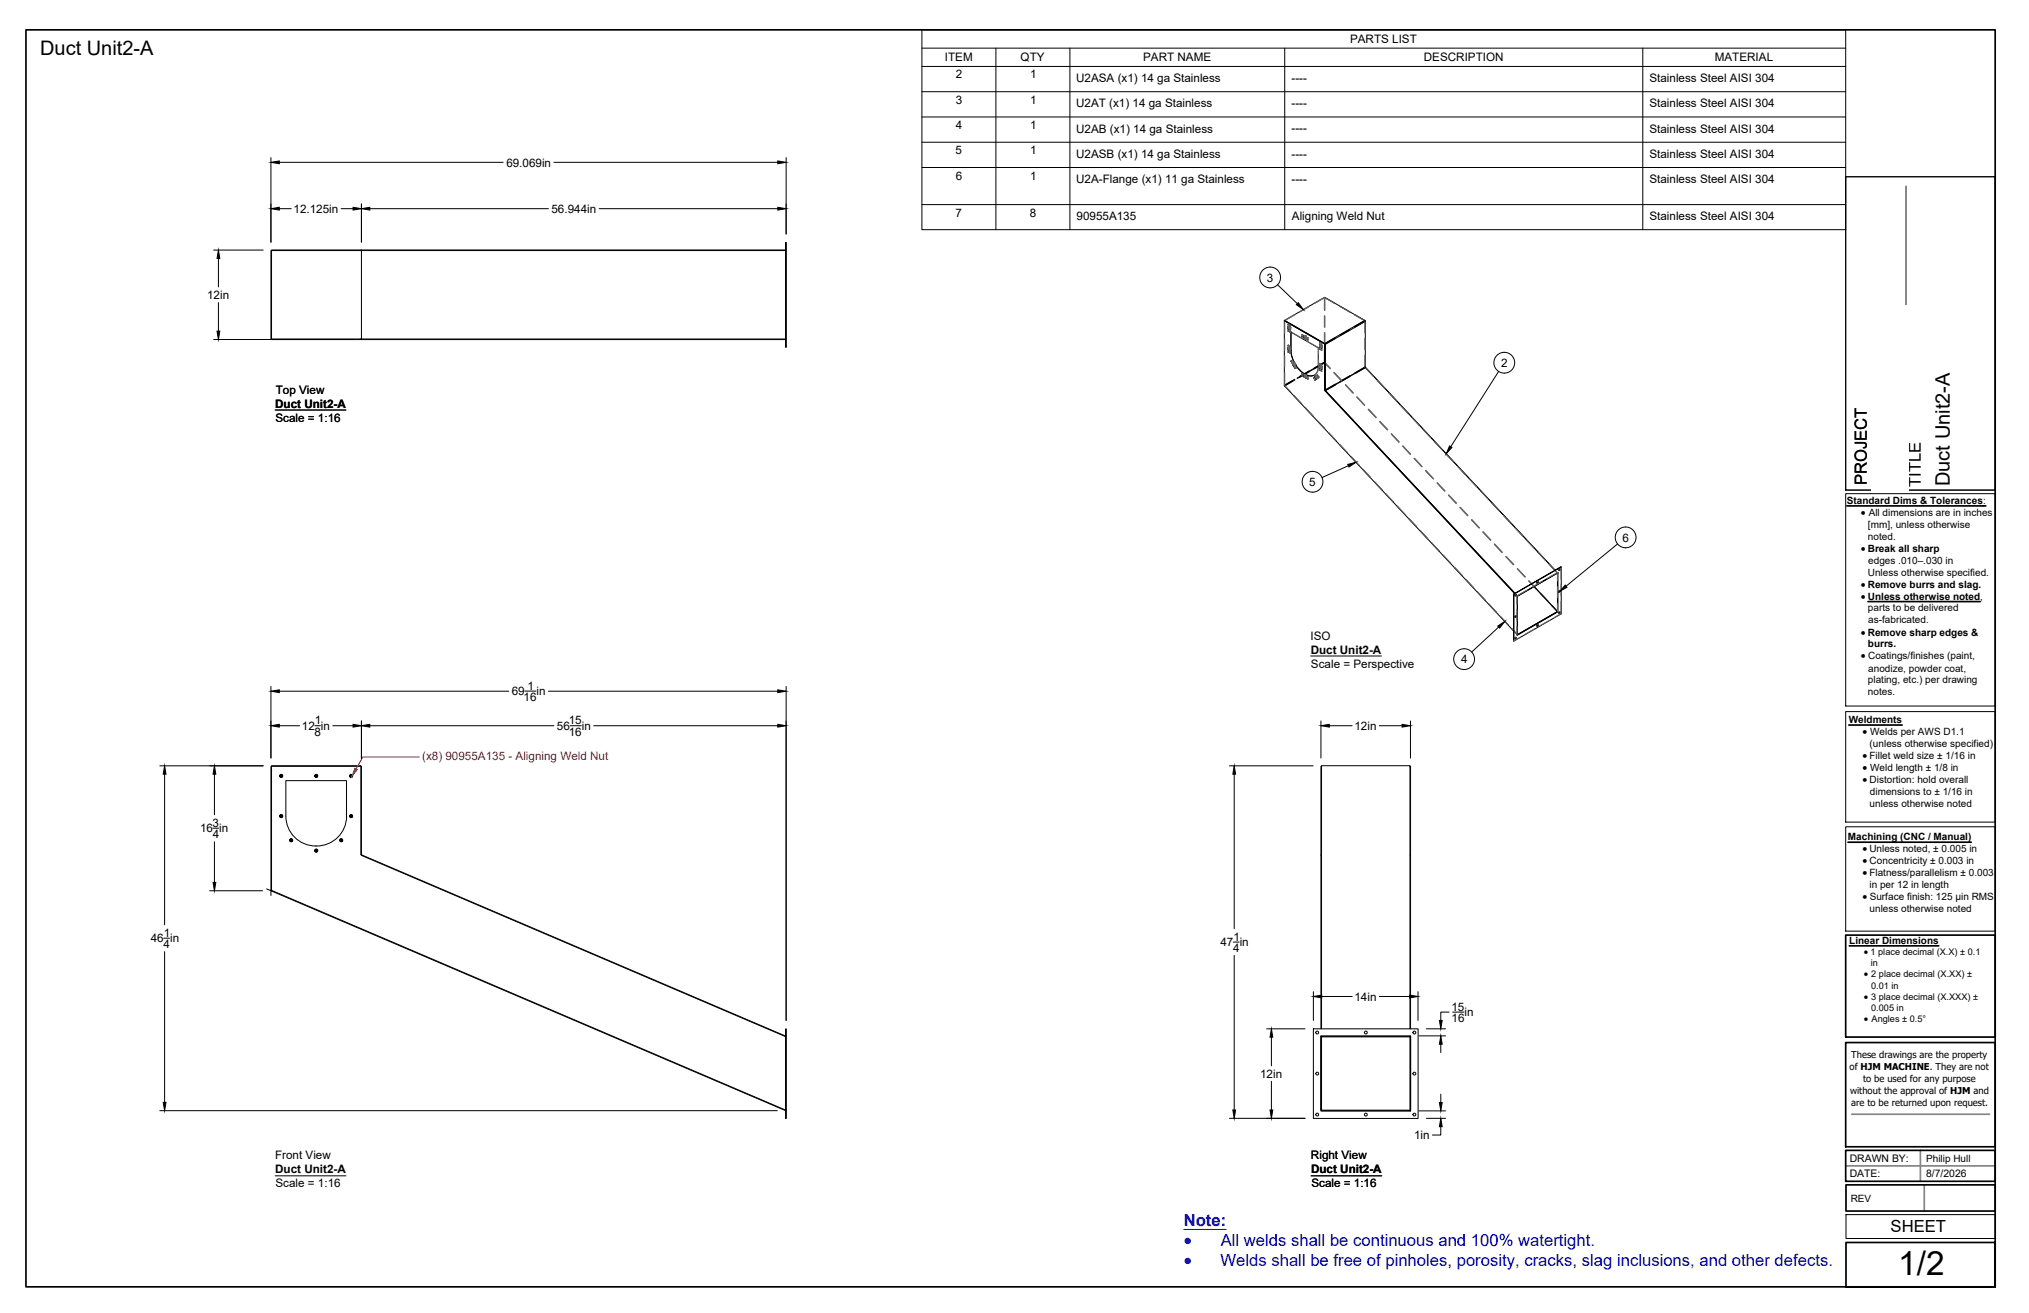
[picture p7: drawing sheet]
<svg xmlns="http://www.w3.org/2000/svg" width="432mm" height="279mm" viewBox="0 0 432 279" stroke-linecap="round" stroke-linejoin="round" font-family="sans-serif">
<!-- layer: Visible -->
<g fill="none" stroke="#000" stroke-width=".21">
<path d="M76.8 53.2h-19l-.1 .1v18.8l.1 .2h19M76.9 53.3h-19.1v18.8h19.1M167.2 53.2h-90.4v.1M167.2 53.3h-90.3v18.8M167.2 51.6h.1v22.3h-.1zM76.8 72.1v.2h90.4M76.9 72.1h90.3M273.3 68.2h.1M273.3 68.2l8.6 5M273.4 68.2l-.1 13.9 48.8 52.2M273.4 68.2l8.6 5M274.2 74.1l.2 .2v.2l-.2-.1z"/>
<path d="M274.2 69.7l.2 .1v.3l-.2-.2zM274.2 69.7v.1M274.2 74.2h.1M274.2 74.1v.1M274.2 69.7l.2 .3zM274.2 74.2l.2 .3zM274.2 69.7h.1M274.3 69.7l.1 .3zM274.3 74.2l.1 .2zM274.3 69.8h.1M274.3 74.3h.1M274.3 74.5h.1z"/>
<path d="M274.3 70h.1zM274.4 69.8h.1M274.4 74.2v.1M274.4 69.8v.1M274.4 74.3h.1M274.7 70.7l5.8 3.3 .1 4a1.79 1.79 0 0 1-.9 1.8 1.79 1.79 0 0 1-2.1-.2 6.4 6.4 0 0 1-2.9-5zM274.8 70.7v3.9M274.8 74.6a5.6 5.6 0 0 0 4.2 5.4l.7-.2M275.1 77.4l.2 .1v.3l-.2-.2zM275.1 77.4h.1M275.2 77.4l.1 .3zM275.2 77.4h.1"/>
<path d="M275.3 77.7h.1M275.3 77.5l.1 .1M275.3 77.6v-.1v.1M275.4 77.6l-.2-.2 .2 .3M275.4 77.7h-.1M277.5 71.6l.2 .1v.3l-.2-.1zM277.5 79.9l.2 .1v.3l-.2-.1zM277.6 71.6l-.1 .1M277.6 71.6v.1M277.6 79.9v.1M277.6 80l.1 .2zM277.6 71.6l.1 .3z"/>
<path d="M277.6 79.9l-.1 .1M277.6 71.6h.1M277.6 80l.1 .3M277.6 71.6l.2 .3-.1-.2M277.6 80v.1M277.6 71.7h.1M277.7 80v.1M277.7 71.6v.1M277.7 80l-.1 .1M277.7 71.7l.1 .1M277.8 72h-.1M277.8 71.9h-.1"/>
<path d="M280.9 78l.2 .2v.2l-.2-.1zM280.9 73.6l.2 .1v.2l-.2-.1zM280.9 78l.1 .3M280.9 73.5l.1 .4M280.9 73.6l.2 .3zM280.9 78.1l.2 .2zM281 73.6l.1 .2M281 78.1l.1 .2M281 73.7l.1 .1M281.1 73.6v.2M281.1 78.1v.2M281.1 73.9h.1"/>
<path d="M281.1 78.4h.1M281.1 73.7h.1M281.1 78.1v.1M281.1 73.6v.1M281.1 78.2h.1M281.9 73.1l.1 .2 .1 9.8 40.3 43.1M282 73.3v9.7M290.4 68.2l-8.5-4.9-8.5 4.9 8.5 4.9M290.5 68.3l.1 .1M290.6 68.4v9.8M290.6 68.3l-.2-.1 .2 .2M290.6 78.1v.1"/>
<path d="M290.6 78.2l40.3 43.1M277.7 80.1l.1 .1M277.7 80.2l.1 .1M277.7 80l.1 .2M277.7 80.1h.1M277.7 80.3h.1M279.9 80.2l.2 .1 .1 .3-.3-.2zM280 80.2h.1M280 80.2v.1M280 80.2l.1 .3zM280 80.2l.2 .2M280.1 80.2l.1 .2"/>
<path d="M280.1 80.3l.1 .1M280.1 80.5h.1M280.1 80.3h.1M280.2 80.5h-.1M282 83v-9.8v10M282 83l.1 .1M282 83.2l40.3 43.1M282 83.1l40.4 43.2M322.1 126.4l.1 10zM322.1 126.4l10.2-5.7-10.1 5.7M322.5 126.5l.1 .1M322.5 126.5l.1 .2-.2 .1z"/>
<path d="M322.5 135.6l.1 .3-.2 .1zM322.5 131.1l.1 .2-.2 .1zM322.6 126.5l-.2 .3M322.6 135.6l-.2 .3M322.6 131l-.2 .4M322.9 126.8v8.3M322.9 126.8v8.4l8.6-5M322.9 126.8v.1M322.9 126.8l8.6-5v8.4M322.9 135v.1M323 126.8l-.1 .1M326.5 124.8l4.9 5.3"/>
<path d="M327.2 132.9l.1 .2-.2 .2zM327.2 123.8l.1 .2-.2 .1zM327.3 132.9l-.2 .3M327.3 123.8l-.2 .3M331.4 121.9v8.2M331.4 121.9l-8.5 4.9M331.4 130.1l-8.5 4.9M331.4 122l-8.5 4.9M331.4 130.1l-8.5 5M331.5 121.9v8.3M331.5 121.9l-.1 .1M331.5 130.2l-8.6 4.9"/>
<path d="M331.9 121.1l.1 .2-.2 .1zM331.9 130.2l.1 .3-.2 .1zM331.9 125.7l.1 .2-.2 .1zM332 121.1l-.2 .3M332 130.2l-.2 .3M332 125.6l-.2 .4M332.3 120.7v9.9l-10.1 5.8M59.7 165.1l.1 .2 .2-.2M59.8 165l.2 .1M59.8 173.5h.2v.3h-.2l-.1-.2M59.9 165l.1 .2h-.3l.1-.2 .2 .1M59.9 173.5l.1 .3h-.3l.1-.3 .2 .1"/>
<path d="M60.8 166.1h12.9l.1 7.6a6.5 6.5 0 0 1-6.5 6.3 6.5 6.5 0 0 1-6.5-6.3zM61.9 178.6l.2 .2-.1 .2-.2-.1 .1-.2M61.9 178.7h.1M62 178.7h-.2M62 178.7v.3l-.2-.1M67.1 165.1l.3-.1 .1 .2-.3 .1v-.2M67.1 165v.2M67.1 165l.2-.1 .2 .2-.2 .2-.2-.1M67.2 165l-.1 .2M67.2 165l.2 .1-.2 .2M67.3 165h-.1M72.5 178.7v.3l.2-.1"/>
<path d="M72.7 178.6v.3M72.7 178.6l.1 .1M72.7 178.6l-.3 .1 .1 .3h.2l.1-.3M72.8 178.7l-.1 .3-.3-.2 .2-.1 .1 .2M74.6 165.1l.1 .2 .2-.2M74.7 164.9l-.2 .2 .2 .2 .2-.2-.1-.2M74.7 173.5l-.2 .2 .2 .2 .2-.2-.1-.2M74.7 165l.2 .1M74.7 173.5l.2 .1v.1l-.2 .1-.1-.2M74.8 165l.1 .2h-.3l.1-.2 .2 .1M74.8 173.5l.1 .2h-.3l.1-.2 .2 .1M74.8 164.9h-.1"/>
<path d="M74.8 173.5h-.1M281.2 163.1h-.1v55.8M300.1 163.1h.1v55.8M57.7 189.4v-26.3l.1-.2h18.9l.2 .3 .1 18.7 90.2 38.6M57.7 189.4l.1 .2 109.4 46.7M67.1 180.9l.3-.1v.3h-.2v-.2M67.1 180.9v.2M67.1 180.9l.2-.1 .2 .2-.2 .2-.2-.1M67.2 180.9l-.1 .2M67.2 180.9l.2 .1-.2 .2M67.3 180.9h-.1M76.8 181.8v-18.7h-19v26.4l109.4 46.7"/>
<path d="M76.8 181.8l.2 .2M76.9 182l90.3 38.6M167.2 218.9h.1v19.1h-.1zM279.5 218.9h22.3v19.1h-22.3zM281.2 218.9v-56h18.9v56M281.1 220.5h19.1v15.9h-19.1zM281.1 220.5l.1 .1v15.6h-.1v-15.6M281.2 220.5h18.9M281.2 220.5v.1h18.9v-.1M281.2 236.2h18.9v.2h-18.9zM300.2 220.5v15.7h-.1v-15.6h.1"/>
<circle cx="59.8" cy="165.1" r=".29"/>
<circle cx="59.8" cy="173.7" r=".29"/>
<circle cx="59.8" cy="173.7" r=".24"/>
<circle cx="59.8" cy="165.1" r=".24"/>
<circle cx="59.8" cy="173.7" r=".2"/>
<circle cx="59.8" cy="165.1" r=".2"/>
<circle cx="59.8" cy="165.1" r=".33"/>
<circle cx="59.8" cy="173.7" r=".33"/>
<circle cx="62" cy="178.8" r=".29"/>
<circle cx="62" cy="178.8" r=".24"/>
<circle cx="62" cy="178.8" r=".2"/>
<circle cx="62" cy="178.8" r=".33"/>
<circle cx="67.3" cy="165.1" r=".29"/>
<circle cx="67.3" cy="165.1" r=".24"/>
<circle cx="67.3" cy="165.1" r=".33"/>
<circle cx="72.6" cy="178.8" r=".29"/>
<circle cx="72.6" cy="178.8" r=".24"/>
<circle cx="72.6" cy="178.8" r=".33"/>
<circle cx="74.7" cy="165.1" r=".29"/>
<circle cx="74.7" cy="173.7" r=".29"/>
<circle cx="74.7" cy="165.1" r=".24"/>
<circle cx="74.7" cy="173.7" r=".24"/>
<circle cx="74.7" cy="165.1" r=".33"/>
<circle cx="74.7" cy="173.7" r=".33"/>
<circle cx="67.3" cy="181" r=".29"/>
<circle cx="67.3" cy="181" r=".24"/>
<circle cx="67.3" cy="181" r=".33"/>
<circle cx="280.3" cy="219.7" r=".31"/>
<circle cx="290.7" cy="219.7" r=".31"/>
<circle cx="301" cy="219.7" r=".31"/>
<circle cx="280.3" cy="228.5" r=".31"/>
<circle cx="280.3" cy="237.2" r=".31"/>
<circle cx="290.7" cy="237.2" r=".31"/>
<circle cx="301" cy="237.2" r=".31"/>
<circle cx="301" cy="228.5" r=".31"/>
</g>
<!-- layer: Hidden Narrow -->
<g fill="none" stroke="#000" stroke-width=".21">
<path d="M274.1 69.5l.5 .3v.3M274.1 74l.5 .2v.4M274.1 70l.4 .2M274.1 74.4l.4 .3M274.2 69.5v.4l.4 .3M274.2 74v.4l.4 .2M274.2 70.4h-.1M274.2 74.9h-.1M274.2 69h-.1M274.2 73.4l-.1 .1M274.2 69.4l.4 .3M274.2 73.9l.4 .3"/>
<path d="M274.2 69.5v.1M274.2 69.8v.1M274.2 73.9v.1M274.2 74.2v.1M274.3 69.5v.1M274.3 69.8v.1M274.3 74h.1M274.3 74.3h.1M274.3 69.8l.3 .2M274.3 74l.3 .1M274.3 74.2l.3 .3M274.3 69.5l.3 .2"/>
<path d="M274.5 69.8v.3M274.5 74.2v.4M274.6 69.2l-.1 .1M274.6 70.7h-.1M274.6 69.2h-.1M274.6 73.7h-.1M274.6 75.1h-.1M274.6 70h.1M274.6 74.4v.1M274.6 69.7v.1M274.6 70v.1M274.6 74.1v.2"/>
<path d="M274.7 69.7h.1M274.7 70h.1M274.7 74.1v.1M274.7 74.4v.1M274.8 76.8l-.1 .1M275.1 77.4l.3-.1 .2 .4-.3 .1zM275.1 76.7h-.1M275.2 77.4h.1M275.2 77.3l.1 .1M275.3 77.3l.2 .4M275.4 77.2l-.4 .2M275.4 77.7h-.1"/>
<path d="M275.5 77.3h-.3M275.5 77.2v.1M275.5 78.4h.1M275.6 77.8l-.3 .1M275.6 77.6l-.2 .1M275.6 77.7l-.3 .2M275.7 77.5v.1M275.9 78.3h-.1M277.1 79.9h.1M277.1 71.6h.1M277.1 79.5h.1M277.1 71.6v.1"/>
<path d="M277.1 71.2h.1M277.5 71.4v.5M277.5 79.7v.5M277.5 79.8l.3 .2M277.5 71.9l.3 .2M277.5 71.5l.3 .2M277.6 79.7l-.1 .5 .3 .2M277.6 71.4v.5M277.6 79.7l.3 .2M277.6 71.9l.3 .2M277.6 71.4l.3 .2M277.6 79.5l-1.6 1"/>
<path d="M277.6 79.7v.4M277.6 71.4h.2M277.6 71.9h.1M277.7 79.7h.1M277.7 71.8h.1M277.7 79.6l-1.6 .9M277.7 71.5v.3M277.9 79.8l.1 .1M277.9 79.9h.1M277.9 71.5l.1 .1M277.9 71.6l.1 .5M277.9 71.9l.1 .1"/>
<path d="M277.9 72h.1M277.9 71.6v.5M277.9 79.9v.6M278 79.9h.1M278 72h.1M278 79.9v.5M278.3 71.9h.1M278.4 72.3l-.1 .1M278.6 78.9l-2.1 1.2M278.7 79.1l-2.1 1.2M280.1 80l.4 .4M280.2 79.9v.1"/>
<path d="M280.3 79.8h.1M280.5 77.9l1.4-.8-2.2 1.2M280.5 78l1.4-.8-2.2 1.3M280.6 77.9l-.1 .1M280.8 73.4l.5 .2v.4l-.4-.2M280.8 77.8l.5 .3v.4l-.4-.3M280.8 73.9l.5 .2M280.8 78.3l.5 .2M280.9 73.4v.4M280.9 77.9v.4M280.9 74.3h.1M280.9 72.9h.1"/>
<path d="M280.9 78.8h.1M280.9 77.3h.1M280.9 73.3l.4 .3M280.9 73.8l.4 .2M280.9 77.8l.4 .2M280.9 78.3l.4 .2M281 73.4h.1M281 73.7h.1M281 77.8v.1M281 78.1v.1M281 77.9h.1M281.1 78.1l.2 .2"/>
<path d="M281.1 73.4l.2 .2M281.1 73.6l.2 .3M281.1 77.8v.1M281.1 77.9l.2 .1M281.2 73.6v.4M281.2 78.1v.4M281.2 73.1h.1M281.3 74.5l-.1 .1M281.3 77.6h-.1M281.3 74.5h.1M281.3 77.6h.1M281.3 79h-.1"/>
<path d="M281.3 73.6h.1M281.3 73.8v.1M281.3 78v.1M281.4 73.5v.2M281.4 73.8v.2M281.4 78v.1M281.4 78.3v.1M284.1 71.9l-2.2 1.3M284.2 72l-2.2 1.3M287.2 70.1l-2 1.2M287.3 79.9l-2.1 1.2M287.3 70.2l-2.1 1.2"/>
<path d="M290.4 68.2l-2.2 1.3M290.5 78.1l-2.2 1.3M290.5 78.1h.1M290.6 78.1h-.1M290.6 68.4l-2.3 1.2M290.6 78.2l-2.2 1.3M275.5 80.7l-2.2 1.3 1.7-.9M275.6 80.9l-2.2 1.2 1.7-1M277.6 80.2l.3 .2M277.6 80.2h.1M277.7 80.1h.1M278 80.3h.1"/>
<path d="M278.3 80.7h.1M278.3 80.2h.1M279.5 80.4h.1M279.8 80.2l.3 .5M279.8 80.9h.1M279.9 80.2l.3 .4-.3-.4 .2-.2 .3 .5-.2 .1M280 80.2l.1-.1-.2 .1M280 80.1h.1M280 80.2l.3 .3M280.1 80.1l-.1 .1M280.2 80l.2 .4M280.3 80.5h-.1"/>
<path d="M280.3 80.5l-.2 .1M280.4 80.5l-.1 .1M280.5 80.3v.1M280.7 80.2l-.1 .1M280.7 80.2h-.1M284.2 81.7l-2.2 1.3M284.2 81.9l-2.2 1.2M287.3 80.1l-2 1.2"/>
</g>
<!-- layer: Hidden -->
<g fill="none" stroke="#686868" stroke-width=".21">
<path d="M273.4 79.3v2.7l1.2 1.3-1.2-1.3M273.4 68.2v2.8v-2.8l2.2-1.2zM273.4 79.3l-.1 2.8M273.4 72.1v2.4M273.4 75.7v2.4M274.1 69l.1 .4M274.1 69l.4 .2v.5h.1M274.1 70.4v.1M274.1 73.5l.1 .4M274.1 73.5l.4 .2v.5h.1M274.1 74.9h.1M274.2 69.9h.1"/>
<path d="M274.2 74.4h.1M274.1 74v.4M274.1 74l.4 .2M274.1 70.5l.4 .2M274.1 74.9l.4 .2M274.2 69.9l.4 .2M274.2 74.4l.4 .2M274.2 69.9v.5l.4 .3M274.2 69.9l-.1 .5M274.2 69v.4M274.2 74.4v.5l.4 .2M274.2 74.4l-.1 .5"/>
<path d="M274.2 73.5v.4M274.2 69.5l.4 .2M274.2 70l.4 .2M274.2 73.9l.4 .3M274.2 74.3l.1 .2M274.2 69.8l.1 .2M274.2 69h.1M274.2 73.4l.4 .3v.5M274.2 73.4v.1M274.2 69l.4 .2M274.2 69h-.1M274.2 73.4l-.1 .1"/>
<path d="M274.2 74.1l.3 .2-.1 .2M274.2 69.7l.3 .2-.1 .1M274.2 69.7l.2 .1v.2M274.2 69.7l.2 .3M274.2 74.2l.2 .3M274.2 69.9l.3 .2M274.2 69.6l.3 .1M274.2 74.4l.3 .1M274.2 74l.3 .2M274.2 69.7l.2 .1v.3M274.2 74.1l.2 .2v.2M274.2 69.4l.1 .1"/>
<path d="M274.2 69.5h.1M274.2 73.9l.1 .1M274.2 74.2l.1 .1M274.2 74.3l.4 .3M274.2 74h.1M274.2 69.6v.3zM274.2 74v.3zM274.2 74.1v.1M274.2 69.7h.1M274.2 69.8h.1M274.2 69.6h.1M274.2 74.3h.1"/>
<path d="M274.2 69.9l.1 .1M274.2 74.3v.1M274.2 69.6v.2M274.2 69.5l-.1 .1 .5 .2M274.2 74.2h.1M274.2 73.9h.1M274.2 74v.3M274.2 73.9l-.1 .1 .5 .2M274.2 69.6l.3 .1zM274.2 69.9l.3 .1zM274.2 69.6l.3 .2v.2l-.3-.1zM274.2 74l.3 .2z"/>
<path d="M274.2 74.4l.3 .1zM274.2 74.1l.3 .1v.3l-.3-.2zM274.2 74.2v.1M274.3 74.2h.1v.2M274.3 69.7v.2M274.3 69.7l-.1 .1M274.3 69.6h-.1M274.3 69.5h.1M274.3 69.9v.1M274.3 73.9v.1M274.3 74.4h.1M274.3 69.9h-.1"/>
<path d="M274.3 74.3v.1M274.3 69.6v.2M274.3 69.5v.4M274.3 69.6h.1M274.3 74v.3M274.3 69.7l.1 .1M274.3 74.2h.1M274.3 74.1l-.1 .1M274.3 69.8l.1-.1v.2M274.3 74.3l.1-.1v.1M274.3 69.5l.3 .2M274.3 73.9l.3 .2"/>
<path d="M274.3 69.8h.1M274.3 69.9h.1M274.3 69.8v.1M274.3 69.5v.1M274.3 69.8l-.1 .1M274.3 69.5l-.1 .1M274.3 74.3h.1M274.3 74h.1M274.3 74h-.1M274.3 69.8l.1 .1M274.3 69.7h.1M274.3 74.3l.1 .1"/>
<path d="M274.3 73.9h.1M274.3 74v.1M274.3 69.7v.1M274.3 74.1v.1M274.3 69.8l.2-.1-.1 .2M274.3 74.3l.2-.1-.1 .2M274.4 69.7h.1M274.4 74.2h.1M274.4 69.7l.1 .2-.2-.2 .1 .2h-.1l.1-.2 .1 .2-.1-.1v.1M274.4 69.5v.1M274.4 74.3h.1l-.2-.2 .1 .3M274.4 74l-.1 .1"/>
<path d="M274.4 69.9h.1M274.4 74.2v.2zM274.4 74.3h.1M274.4 69.6l-.1 .1M274.4 74.3v.1M274.4 69.5l-.1 .1M274.4 74h-.2M274.4 69.8v.1M274.4 74.2v.1M274.4 74.4h.1M274.4 70h.1M274.4 74.4v.1"/>
<path d="M274.5 74.4h.1M274.5 69.9h.1M274.5 69.7v.1M274.5 74.2h.1M274.5 70.7h.1M274.5 75.1h.1M274.5 69.8v.2zM274.5 74.2v.3zM274.5 69.7h.1M274.5 69.7l-.4-.1v.3M274.6 69.2v.5M274.6 69.2h.1"/>
<path d="M274.6 69.6v.1M274.6 69.7v.3M274.6 69.7l-.3-.2v.4M274.6 69.7h.1M274.6 74.1h.1M274.6 74.2v.3M274.6 74.1l-.3-.1v.4M274.6 74.1v.1M274.6 70.1h.1M274.6 74.5v.1M274.6 70l-.1 .1M274.6 74.5h-.1"/>
<path d="M274.6 69.8v.2M274.6 74.2v.2M274.6 70h.1M274.6 69.8h.1M274.6 74.5h.1M274.6 74.2v.1M274.6 74.1v.4M274.6 69.9v.1M274.6 69.7v.1M274.6 74.4v.1M274.6 74.2h.1M274.6 70.1l-.1 .6"/>
<path d="M274.6 70.1v.6M274.6 70v.1M274.6 74.6l-.1 .5M274.6 74.6v.5M274.6 74.4h.1M274.6 74.3v.2M274.7 69.9v.1M274.7 69.6v.1M274.7 74.4v.1M274.7 74.4h.1M274.7 74.1h.1M274.7 69.8h-.1"/>
<path d="M274.7 74.2l-.1 .1M274.7 69.7l-.1 .1M274.7 70h-.1M274.7 70l-.1 .1M274.7 69.7h-.1M274.7 74.1l-.1 .2M274.7 74.4l-.1 .1M274.7 74.5l-.1 .1M274.7 74.1l-.1 .1M274.7 69.7h.1M274.7 70h.1M274.7 74.1v.1"/>
<path d="M274.8 76.8l.3 .5M274.8 70.6l-.1 .1M274.8 70.6l2.4 1.4M274.8 70.6v.1M274.8 76.8h.1M275.1 77.4h.1M275 76.7l-.3 .2 .4 .4M275 76.7l.3 .6 .1-.1M275 77.4l.2 .4M275.1 76.7l.3 .5M275.1 76.7l-.3 .1M275.1 77.3h.1"/>
<path d="M275.1 77.5l.2 .2M275.1 77.4l.2 .3zM275.1 77.4l.3-.1zM275.1 77.4l.3 .1v.3M275.1 77.4l.2 .3h.2M275.2 77.4l.2 .2v.1M275.2 77.3l.2 .4M275.2 77.3l-.1 .1M275.2 77.4h-.1M275.2 77.4h.1M275.2 77.4l.1 .3M275.2 77.3h.1"/>
<path d="M275.2 77.3l.1 .1M275.3 77.4h-.1M275.3 77.8h.1M275.3 77.4h.1M275.3 77.3v.1M275.3 77.4l.2 .2zM275.3 77.8l.3 .6 .3-.1M275.3 77.8l.2 .6 .3-.1M275.3 77.5l.1-.1v.2M275.3 77.7h.1M275.3 77.4l.1 .2M275.3 77.4l.1 .3"/>
<path d="M275.3 77.5l.1 .1M275.3 77.3h-.1M275.3 77.7v.1M275.3 77.4v.1M275.3 77.4h-.1l.2 .1v.2M275.4 77.6h.1M275.3 77.7h.3zM275.3 77.2l-.3 .1M275.4 77.2v.1M275.4 77.2h.1M275.4 77.6v-.1l-.1-.1v.2M275.4 77.3l.2 .3z"/>
<path d="M275.4 77.3l-.3 .1M275.4 77.6l-.1 .1M275.4 77.8h.1M275.4 77.3l-.4 .1M275.4 77.3h.1M275.4 77.6v.1M275.4 77.3h-.1M275.4 77.5v.1M275.4 77.7l-.1 .1M275.4 77.2l-.3 .1M275.4 77.7h.1M275.4 77.7v.1"/>
<path d="M275.4 77.3l.2 .3M275.4 77.6l.1 .1M275.5 77.3h.1M275.5 77.3h-.1M275.5 77.2v.1M275.5 77.3l.1 .3M275.5 77.2h-.1M275.5 77.6h.1M275.5 77.6l-.2 .2M275.5 66.9l-2.1 1.3M275.6 77.7h-.1M275.6 77.6h.1"/>
<path d="M275.6 77.6l-.2-.3h-.2l.2 .5M275.6 77.6v.1M275.6 77.7l-.3 .2M275.6 77.6l.1 .1M275.6 77.7l-.3 .1M275.6 77.5v.1M275.7 77.5h.1M275.7 77.5v.1M275.7 77.5l-.1 .1M275.7 77.7h-.2l.3 .6M275.7 77.7l.2 .6M275.7 77.6l-.1 .1"/>
<path d="M275.7 77.6h.1M275.9 78.3h-.1M277.1 79.5v.5l.5 .2M277.1 79.5l.5 .2M277.1 71.2v.4l.5 .3M277.1 71.2l.5 .2M277.1 79.5v.4l.5 .3M277.1 79.5h.1M277.1 71.2h.1M277.5 71.4v.5M277.5 79.7v.5M277.5 71.7l.1 .2"/>
<path d="M277.6 71.9h.1M277.5 71.9l.4 .2M277.6 71.6l.2 .1-.1 .3M277.6 79.9l.2 .2-.1 .2M277.6 80l.1 .3M277.6 71.6l.1 .4M277.6 79.7l-.1 .1M277.6 71.6l.2 .1v.2M277.6 71.4v.1M277.6 79.8h.1M277.6 71.4l.1 .1M277.6 79.8v.3z"/>
<path d="M277.6 71.5v.3zM277.6 71.6h-.1M277.6 79.9h-.1M277.6 71.4l-.1 .5M277.6 79.7l-.1 .5M277.6 71.8h.1M277.6 79.8l.3 .1zM277.6 71.9l.3 .1zM277.6 71.5l.3 .1zM277.6 80h.2l-.1 .2M277.6 71.7h.2l-.1 .2M277.6 79.7v.1"/>
<path d="M277.6 71.4h.1M277.6 79.8l.4 .1M277.6 71.4l.4 .2M277.6 71.8l.4 .2M277.6 80l.2 .2zM277.6 80h.2v.2l-.1-.2 .1-.1 .1 .2M277.6 80h.2l-.1 .1M277.6 71.7l.2 .1M277.6 71.7l.2 .2M277.6 71.7l.2 .2-.1-.2 .1-.1 .1 .2-.1-.2-.1 .1M277.6 71.7h.2l-.1 .1M277.6 79.9v.1"/>
<path d="M277.6 71.6v.1M277.6 71.5h.1M277.7 71.8h-.1M277.7 71.8h.1M277.7 79.9l.2 .1v.2l-.2-.1zM277.7 71.6h.1M277.7 79.8h.1M277.7 71.4v.1M277.7 79.8l.2 .1M277.7 71.5l.2 .1M277.7 71.8l.3 .2M277.7 80h.1"/>
<path d="M277.7 71.7h.1M277.7 71.9h.1M277.7 79.7v.1M277.7 71.5h.1M277.7 79.7h.1M277.7 79.7l.2 .1M277.7 79.7h-.1M277.7 71.4h.1M277.7 71.8l.2 .1M277.7 71.7l.1 .1M277.7 71.8l-.1 .1M277.7 71.9l.2 .1"/>
<path d="M277.7 71.4l.2 .1M277.7 71.4h-.1M277.7 79.9l.2 .2zM277.7 79.9h.1M277.7 71.6l.2 .2zM277.7 80l.1 .1M277.7 79.7l.1 .1M277.7 71.4l.1 .1M277.7 79.8l.3 .1M277.7 71.5l.3 .1M277.7 71.7v.1M277.8 71.8l-.1 .1"/>
<path d="M277.8 71.8h.1M277.8 72h-.1M277.8 71.9h.1M277.8 71.9h-.1M277.8 71.7l.1 .4M277.8 71.8h-.1M277.8 80v.4M277.9 80h.1M277.9 71.6v.1M277.9 79.9l-.1 .1M277.9 71.6l-.1 .1M277.9 79.9l-.3-.1v.3l.3 .2"/>
<path d="M277.9 79.9v.1M277.9 71.5h-.3v.3l.3 .2M277.9 71.5v.1M277.9 71.7v.3zM277.9 71.5v.6M277.9 79.9v.5M277.9 72h.1M277.9 79.9h.1M277.9 79.8h.1M277.9 71.5h.1M277.9 72.1l.4 .2M277.9 72.1l.4 .3"/>
<path d="M277.9 71.6h.1M277.9 71.9h.1M277.9 71.9l.1 .1M277.9 79.8v.1M277.9 71.8v.1M277.9 79.9v.5v-.5M277.9 71.6v.5M277.9 71.6l.1 .5M277.9 80l.1 .4M278 79.9h.1M278 71.9v.1M278 71.9l-.1 .1"/>
<path d="M278 71.6h.1M278 79.8v.2M278 79.8v.1M278 71.5v.1M278 72l-.1 .1M278 71.6h-.1M278 72h.1M278 79.9l-.1 .1 .4 .2M278 79.9l.4 .3-.1 .4M278 71.6l-.1 .1 .4 .2v.5M278 71.6l.4 .3-.1 .4M278 71.9h.1"/>
<path d="M278.2 72.6l2.4 1.4M278.3 72.4h.1M278.4 72.3l-.1 .1M278.6 65.2l-2 1.1M278.7 65.2l-2.1 1.2M279.8 79.8h-.1M280.1 80v.1M280.1 80l-.2 .2M280.1 80h.1M280.1 80l-.1 .1M280.1 80l.3 .4M280.2 79.9h.1"/>
<path d="M280.2 79.9v.1M280.2 79.9l-.1 .1M280.2 80h.1M280.2 80v.1M280.2 80l.3 .3M280.2 79.9l.1 .1M280.3 79.8l-.2 .2 .1-.1M280.3 79.8l.3 .4-.1 .2M280.4 79.8l-.2 .1M280.4 79.8h.1M280.4 79.8h-.1M280.4 79.8l.3 .4-.2 .2"/>
<path d="M280.6 76.6a4.3 4.3 0 0 1-.4 2.8l-.5 .4M280.6 74h-.1M280.6 74v1.4M280.8 72.9l.5 .2v.5M280.8 77.4l.1 .4M280.8 77.4l.5 .2M280.8 74.3h.1M280.8 78.8h.1M280.9 78.8l.4 .2M280.9 74.3l.4 .2M280.9 73.4l.4 .2M280.9 77.9l.4 .2"/>
<path d="M280.9 73.8h.1M280.9 73.8l.4 .2M280.9 78.2v.1M280.9 77.9h.1M280.9 78.3l.4 .2M280.9 73.8v.5l.4 .2M280.9 73.8l-.1 .5M280.9 78.2v.6l.4 .2M280.9 78.2l-.1 .6M280.9 73.4v.4M280.9 77.9v.4M280.9 78.1l.1 .2"/>
<path d="M280.9 73.7l.1 .2M280.9 72.9v.5l-.1-.5M280.9 77.3v.5M280.9 72.9l.4 .2M280.9 73.3l.4 .3M280.9 73.8l.4 .3M280.9 72.9h.1M280.9 77.3l.4 .3M280.9 77.8l.4 .2M280.9 77.3v.1M280.9 78l.3 .1v.3l-.1-.3-.2-.1M280.9 78.1l.2 .3"/>
<path d="M280.9 73.3l.2 .1M280.9 73.7l.4 .3M280.9 73.4h.1M280.9 77.8l.2 .1M280.9 78.2l.4 .2M280.9 73.5v.2zM280.9 77.9v.3zM280.9 73.5v.1M280.9 73.7h.1M280.9 73.4l.1 .1M280.9 78.1h.1M280.9 78.3l.4 .1"/>
<path d="M280.9 78.3h.1M280.9 77.8l.1 .1M280.9 73.7l.1 .1M280.9 78.2l.1 .1M281 73.4l-.1 .3M281 77.9l-.1 .2M281 73.7l-.1 .1M281 73.4h-.1M281 78.2h-.1M281 77.8l-.1 .1M281 73.6l.1 .1M281 78.1l.1 .1"/>
<path d="M281 73.4l.3 .2zM281 73.8l.3 .1zM281 77.9l.3 .1zM281 78.3l.3 .1zM281 77.9h-.1M281 73.7v.1M281 78.2h.1M281 73.4v.3M281 73.7h.1M281 73.4h.1M281 78l.2 .1-.1 .2M281 77.9v.2"/>
<path d="M281 77.9v.3M281 77.9h.1M281 73.6h-.1M281 73.3v.1M281 73.8h.1M281 77.9l.3 .1M281 78.2v.1M281 73.5l.3 .1v.3l-.2-.2zM281 73.3l.3 .3M281.1 73.4l-.1 .3M281.1 73.7h.1M281.1 73.4h.1"/>
<path d="M281.1 73.3v.1M281.1 73.6l-.1 .1M281.1 73.7h-.1M281.1 73.3l-.1 .1M281.1 78.1h-.1M281.1 78.1v.1M281.1 77.9h.1M281.1 78.2h.1M281.1 78.2h-.1M281.1 77.9h-.1M281.1 73.4l-.1 .1M281.1 73.7l-.1 .1"/>
<path d="M281.1 78.2l-.1 .1M281.1 73.6h.1M281.1 78.1h.1M281.1 73.4l-.2 .1M281.1 77.9h-.2M281.1 73.7l.1-.1v.2M281.1 78.1h.1v.1M281.1 78h.1M281.1 73.7l.1 .1v-.1l-.2-.1 .1 .2v-.2l.1 .1-.1 .1M281.1 78.2l.1 .1v-.2h-.2l.1 .2v-.3l.1 .2-.1 .1M281.1 73.7l.1 .1M281.1 73.5h.1"/>
<path d="M281.1 73.4h-.1M281.1 77.8h-.1M281.1 73.6v.2M281.1 73.8h.1M281.1 78.1v.2M281.2 73.6h-.2h.2v.2l-.1-.1M281.2 73.6v.2M281.2 78.1h-.2h.2v.2l-.1-.1M281.2 78.1v.1M281.2 78.4h-.1M281.2 73.9h-.1M281.2 73.8l-.1 .1-.2-.2a.17 .17 0 0 1 .3 0 .17 .17 0 0 1-.1 .2l.1-.2-.2-.1 .2 .1-.1 .2"/>
<path d="M281.2 73.7l-.1 .1M281.2 73.7h.1M281.2 73.8h.1M281.2 78.2h-.1M281.2 78.2h.1M281.2 78.3h.1M281.2 78.3h-.1M281.2 73.9h.1M281.2 78.4h.1M281.2 73.6h.1M281.2 78.1h.1M281.3 77.6v.5"/>
<path d="M281.3 73.6v.3zM281.3 78.1v.3zM281.3 73.6h.1M281.3 78v.1M281.3 73.1h.1M281.3 73.5v.1M281.3 77.6h.1M281.3 78h.1M281.3 73.9v.1M281.3 78.4v.1M281.3 79h-.1M281.3 73.9h.1"/>
<path d="M281.3 78.4h.1M281.3 73.6v.3M281.3 78.1v.2M281.3 73.1v.5M281.3 73.6l-.3-.2v.4M281.3 78v.4M281.3 78l-.3-.1v.3M281.3 78.1h.1M281.3 73.8v.1M281.3 78.3h.1M281.3 74v.5M281.3 78.5v.5"/>
<path d="M281.3 78.1v.3M281.3 78.3v.1M281.4 73.6v-.1v.1M281.4 73.7v.2M281.4 78.1v.3M281.4 73.6h-.1M281.4 78.1h-.1M281.4 73.8v.1M281.4 73.5v.1M281.4 78.3v.1M281.4 78.3h.1M281.4 78h.1"/>
<path d="M281.4 73.8h.1M281.4 73.7h-.1M281.4 73.9h-.1M281.4 78.3l-.1 .1M281.4 73.9l-.1 .1M281.4 73.6h.1M281.4 78v.1M281.4 78.4l-.1 .1M281.4 78.1h.1M281.4 73.9h.1M281.8 74.4v2.7l1.3 1.4M281.8 63.3l-2.1 1.2"/>
<path d="M281.8 63.3v2.7M281.8 67.2v2.4M281.8 70.8v2.4M281.8 63.3h.1M281.9 63.3l2.2 1.3M281.9 77.1l1.2 1.3-1.2-1.3M281.9 63.3v2.8M281.9 67.2v2.4M281.9 70.8v2.4M281.9 74.4v2.7M281.9 63.3l-2.2 1.3M281.9 70.8l.1 2.5"/>
<path d="M281.9 63.3v2.7M281.9 77.1h.1M281.9 77.1l1.2 1.3M283.9 79.4l1.6 1.7M284 79.2l1.6 1.8M285.1 65.2l2.1 1.2M285.2 65.2l2 1.1M285.2 65.2l2 1.2M288.2 67l2.3 1.3M288.3 66.9l2.1 1.3M290.4 68.2l.1 .1M290.5 75.6v2.6l1.8 1.9"/>
<path d="M290.5 68.3v2.5M290.5 72v2.4M290.5 68.3h.1M273.3 82l1.3 1.4M275.4 84.2l1.6 1.8M275.4 84.2l1.6 1.7M277.5 80.2h.1M277.5 80.2l.4 .2M277.6 80.1v.1M277.6 80.2l.3 .1zM277.6 80.1h.1M277.6 80.1l.4 .2"/>
<path d="M277.6 80.2h.1M277.7 80.1h-.1M277.7 80.1h.1M277.7 80.1l-.1 .1M277.7 80.1l.3 .2M277.7 80.1l.1-.2 .1 .2M277.7 80.2h.1M277.7 80.1l.2 .2M277.7 80.2l.2 .1M277.7 80l-.1 .2M277.7 80.1v.1M277.8 80.1l-.1 .1"/>
<path d="M277.8 80.1h.1M277.8 80.2h.1M277.8 80.2h-.1M277.8 80.4h.1M277.8 80.1h-.1M277.8 86.8l1.6 1.7M277.9 80v.3zM277.9 80.4l.4 .2M277.9 80.4l.4 .3M277.9 80.2v.1M277.9 80.2l.1 .1M277.9 80.1v.1"/>
<path d="M278 80.2h.1M278 80.2l-.1 .1M278 80.3h.1M278 80.3h-.1M278 80.2l-.1 .2M278.3 80.2h.1M278.3 80.2v.5M278.4 80.7h-.1M279.5 88.5l-1.7-1.7 1.6 1.8M279.8 80.2l.4 .5M279.9 80.2l-.3 .2 .3 .5M279.9 80.2l-.4 .2 .3 .5"/>
<path d="M279.9 80.2l.3 .4M279.9 80.9h-.1M279.9 80.2h.1M279.9 80.1l.3 .5M280 80.3l.1 .2M280 80.1h.1M280 80.2l.2-.1zM280 80.2l.2 .3zM280 80.2l.2 .1v.2M280 80.2v.3h.2M280 80.2l.2-.2 .2 .4-.1 .2M280 80.2h.1"/>
<path d="M280 80.1l.2 .2v.2l-.2-.1zM280 80.2l.2 .1v.2v-.2M280 80.1l-.1 .1M280.1 80.1l-.1 .1M280.1 80.2l.1 .1v.1M280.1 80.1h.1a.16 .16 0 0 1 .2 .2 .16 .16 0 0 1-.3 .1zM280.1 80.2h-.1M280.1 80l.3 .5M280.1 80.2l.1 .1M280.1 80.3l.1-.1v.2M280.1 80.1l-.2 .1M280.1 80.1h.1"/>
<path d="M280.1 80.1l.2 .4M280.1 80.2h.1M280.1 80.2h.1l.1 .2-.1-.2-.1 .1M280.1 80.2l.1 .2 .1-.1-.2-.1 .1 .2M280.1 80.2v.1M280.1 80.2h.2v.2zM280.1 80.1l.3 .3M280.1 80.1l.3 .2zM280.2 80l-.2 .1M280.2 80.4h.1M280.2 80.1h-.1M280.2 80.5l.2-.1z"/>
<path d="M280.2 80l-.2 .2M280.2 80.6l-.4 .3M280.2 80.6l-.3 .3M280.2 80.5l.1 .1M280.2 80l-.1 .1M280.2 80.5h.1M280.2 80.5v.1M280.2 80.3v.1M280.2 80.3h.1M280.2 89.5l1.7 1.7M280.3 80.5l-.1 .1M280.3 89.4l1.6 1.8"/>
<path d="M280.3 80.5h-.1M280.3 80.5h.1M280.3 80.5v.1M280.3 80.4v.1M280.3 80.4l.1 .1M280.4 80.4l-.1 .1M280.4 80.5l-.1 .1M280.4 80.4h.1M280.4 80.4v.1M280.4 80.3v.1M280.4 80.4l-.2 .1M280.4 80.3h.1"/>
<path d="M280.4 80.3l.1 .1M280.5 80.3l-.1 .1M280.5 80.4l-.1 .1M280.5 80.3v.1M280.5 80.3h.1M280.5 80.3l-.1 .2M282.7 92.1l1.6 1.7M282.7 92l1.7 1.8M285.1 94.6l1.7 1.8M285.5 81l-1.7-1.8 1.7 1.8M286.3 81.9l1.6 1.7-1.6-1.7M286.3 82l1.7 1.7"/>
<path d="M286.4 81.9l1.6 1.7M287.6 97.3l1.6 1.7M287.6 97.2l1.6 1.8M288.7 84.5l1.7 1.8M288.8 84.5l1.6 1.7M291.2 87.1l1.6 1.7M291.2 87.2l1.6 1.7M291.3 87.1l1.6 1.7M293.1 81l1.6 1.7M293.6 89.8l1.7 1.7M293.7 89.7l1.6 1.7M295.2 91.4l-1.6-1.7 1.7 1.7"/>
<path d="M295.6 83.6l1.6 1.7M296.1 92.3l1.7 1.7M297.7 94l-1.6-1.7 1.6 1.8M298 86.2l1.6 1.7M298.5 94.9l1.6 1.7M298.5 95l1.7 1.8M298.6 94.9l1.6 1.7M300.4 88.8l1.6 1.7M300.9 97.5l1.7 1.8M301 97.6l1.6 1.8M301 97.5l1.7 1.8M302.9 91.4l1.6 1.8"/>
<path d="M305.3 94l1.6 1.8M307.7 96.6l1.7 1.8M310.2 99.2l1.6 1.8M291.7 101.6l-1.7-1.8 1.6 1.8M292.5 102.4l1.6 1.8M292.5 102.5l1.6 1.7M294.9 105.1l1.6 1.7-1.6-1.7M294.9 105.1l1.6 1.7M297.3 107.7l1.7 1.8M297.3 107.7l1.7 1.7M299.8 110.3l1.6 1.8M299.8 110.3l1.6 1.7"/>
<path d="M302.2 112.9l1.7 1.7M302.2 112.9l1.6 1.8M303.4 100.2l1.6 1.8M303.5 100.1l1.6 1.8M304.7 115.5l1.6 1.8-1.6-1.8M305 101.9l-1.6-1.8 1.6 1.8M305.9 102.8l1.6 1.8M305.9 102.7l1.6 1.8M307.1 118.2l1.6 1.7M307.1 118.1l1.6 1.7-1.6-1.7M307.4 104.5l-1.6-1.8 1.6 1.8M308.3 105.5l1.6 1.7"/>
<path d="M308.4 105.3l1.6 1.8M309.9 107.1l-1.6-1.8 1.6 1.8M310.8 108l1.6 1.7M312.3 109.7l-1.6-1.7 1.7 1.8M312.6 101.9l1.7 1.7M313.1 110.6l1.7 1.7M313.2 110.7l1.6 1.7M313.2 110.6l1.7 1.7M315.1 104.5l1.6 1.7M315.6 113.2l1.6 1.7M315.6 113.3l1.6 1.7M315.7 113.2l1.6 1.7"/>
<path d="M317.5 107.1l1.6 1.7M318 115.8l1.7 1.7-1.7-1.7M318.1 115.9l1.6 1.7M318.1 115.8l1.6 1.7M320 109.7l1.6 1.7-1.6-1.7M320.4 118.4l1.7 1.7M320.5 118.5l1.6 1.7M320.5 118.4l1.7 1.7M322.4 112.3l1.6 1.7M324.8 114.9l1.7 1.7M327.3 117.5l1.6 1.8M309.5 120.8l1.6 1.7"/>
<path d="M309.5 120.7l1.7 1.8M312 123.3l1.6 1.8M312 123.4l1.6 1.7M314.4 126l1.6 1.7M316 127.7l-1.6-1.8 1.7 1.8M316.8 128.6l1.7 1.7M316.9 128.5l1.6 1.8M319.3 131.2l1.6 1.7M319.3 131.1l1.7 1.8M321.7 133.8l1.2 1.3M321.7 133.8l1.2 1.2M322.1 134.3l.8 .8"/>
<path d="M322.3 126.3l.2 .2M322.4 126.3l.2 .2M322.4 126.8h.1M322.4 126.2l.5 .6M322.6 135.6l-.2 .1v.2M322.6 131l-.2 .4M322.6 126.4v.1M322.6 126.6l.3 .3v1.7M322.6 126.5h-.2v.3M322.6 126.5l.2 .3M322.8 135.1l.1 .1M322.8 126.8v1.8"/>
<path d="M322.8 129.8v2.4M322.8 133.4v1.7M322.9 133.4v1.7M322.9 129.8v2.4M322.9 135.1h-.1M323 121l1.6 1.7M323.6 135.6l-1.5 .8M324.5 122.7l-1.6-1.7 1.6 1.8M325.1 125.5l-2.3 1.3M325.3 123.6l1.2 1.2M325.4 123.7l1.6 1.8M325.4 123.6l1.6 1.7"/>
<path d="M326.6 133.8l-2 1.2M327.1 133.2v.1M327.3 123.8h.1M327.3 123.8l-.2 .1v.2M327.3 132.9h-.2v.3M327.8 126.3l1.6 1.8M327.9 126.2l1.6 1.8M328.2 123.7l-2.1 1.2M329.7 120.1l1.7 1.9M329.7 132l-2 1.2M330.2 128.9l1.2 1.3M330.3 128.8l1.2 1.3"/>
<path d="M330.9 121.3l.5 .6-.5-.6M331.4 122h.1M331.5 121.8l-2.3 1.3M331.5 121.8h.1M331.5 121.8v1.8M331.5 124.8v2.4M331.5 128.4v1.7M332 121.1h-.2l-.1 .3M332 130.2l-.2 .1-.1 .2M332 125.7h-.2l-.1 .3M332.2 130.6l-1.4 .8M332.2 130.6h.1"/>
<path d="M332.2 120.6v2.6M332.2 124.4v2.4M332.2 128v2.6"/>
<circle cx="274.4" cy="74.2" r=".19"/>
<circle cx="274.4" cy="69.8" r=".18"/>
<circle cx="274.4" cy="69.8" r=".14"/>
<circle cx="274.4" cy="74.3" r=".14"/>
<circle cx="275.3" cy="77.5" r=".18"/>
<circle cx="275.4" cy="77.5" r=".14"/>
<circle cx="275.4" cy="77.5" r=".18"/>
<circle cx="277.7" cy="71.8" r=".18"/>
<circle cx="277.8" cy="71.8" r=".14"/>
<circle cx="277.8" cy="71.7" r=".18"/>
<circle cx="281.1" cy="78.1" r=".17"/>
<circle cx="281.1" cy="73.7" r=".14"/>
<circle cx="281.1" cy="73.7" r=".17"/>
<circle cx="281.1" cy="78.2" r=".17"/>
<circle cx="281.1" cy="78.2" r=".14"/>
<circle cx="281.2" cy="73.7" r=".14"/>
<circle cx="281.2" cy="78.1" r=".14"/>
<circle cx="277.7" cy="80.1" r=".18"/>
<circle cx="277.8" cy="80.1" r=".14"/>
<circle cx="277.8" cy="80" r=".14"/>
<circle cx="280.2" cy="80.3" r=".14"/>
</g>
<!-- layer: Visible Narrow -->
<path d="M274.8 74.6h-.1M280.5 78l-2.8 1.6M280.5 77.9l-2.9 1.7M290.4 68.2l-8.5 5M290.6 78.1l-8.7 4.9M290.6 68.4l-8.6 4.9M290.6 78.2l-8.6 5M290.6 78.2h.1" fill="none" stroke="#000" stroke-width=".21"/>
<!-- layer: Titleblock -->
<path d="M405.6 39.7v64.6M394.1 237.1h29.3M392.8 248.1h31.8M408.7 244.8v6.6M409.5 252.1v5.6" fill="none" stroke="#848484" stroke-width=".36"/>
<path d="M5.5 6.4h419.1v267.4v-9.4h-31.7v9.4h31.7h-419.1zM393 107.7h29.6M397.5 128h23.9M393.4 154.3h11.4M393.3 179.2h26.2M392.8 199h31.8v21.7h-31.8zM393.6 201.3h19M392.8 221.8h31.8v22.2h-31.8zM392.8 244.8h31.8v6.6h-31.8zM392.9 252.1h31.7v5.6h-31.7z" fill="none" stroke="#000" stroke-width=".36"/>
<path d="M392.8 37.6h31.8v66.7h-31.8zM392.8 105.1h31.8v45.1h-31.8zM392.8 151.4h31.8v23.5h-31.8zM392.8 175.9h31.8v22.2h-31.8zM392.9 258.5h31.7v5h-31.7z" fill="none" stroke="#000" stroke-width=".21"/>
<!-- layer: Parts Lists -->
<path d="M196.2 6.4h196.6v42.5h-196.6zM196.2 10.2h196.6M196.2 14.1h196.6M196.2 19.5h196.6M211.9 10.2v38.7M227.7 10.2v38.7M273.4 10.2v38.7M349.6 10.2v38.7M196.2 24.9h196.6M196.2 30.3h196.6M196.2 35.6h196.6M196.2 43.5h196.6" fill="none" stroke="#000" stroke-width=".21"/>
<!-- layer: Balloons -->
<g fill="none" stroke="#000" stroke-width=".21">
<circle cx="270.3" cy="59" r="2.21"/>
<circle cx="320.1" cy="77.2" r="2.21"/>
<circle cx="279.3" cy="102.5" r="2.21"/>
<circle cx="346" cy="114.4" r="2.21"/>
<circle cx="311.6" cy="140.3" r="2.21"/>
</g>
<!-- layer: 0 -->
<path d="M276.3 64.4l1.1 1.5-1.5-1.1zM286.8 98.8l1.8-.4-1.5 1zM308.5 94.9l.5 .3-1.2 1.4zM318.7 133.2l1.6-1-1.1 1.4zM333.1 124.5l.4 .5-1.6 .9z" fill="#000" stroke="#000" stroke-width=".21"/>
<path d="M271.9 60.6l4.2 4M318.9 79.1l-10.2 16M287 99.1l-5.7 2.5M344.2 115.8l-10.9 8.9M318.9 133.4l-5.7 5.3" fill="none" stroke="#000" stroke-width=".21"/>
<!-- layer: FD_Dimensions -->
<g fill="none" stroke="#000" stroke-width=".21">
<path d="M57.7 33.5v18M59.4 34.5h47.7M117.9 34.5h47.6M167.3 33.5v16.3M45.5 53.2h10.5M46.5 55v6.1M59.4 44.4h2.6M72.6 44.4h2.5M76.9 43.4v8.1M78.7 44.4h38M127.5 44.4h38M45.5 72.2h29.7"/>
<path d="M46.5 64.4v6.1M57.7 146.1v15.2M59.4 154.4h4.4M59.4 147.1h48.9M67 154.4h1.2M70.8 154.4h4.3M76.9 153.4v8M78.7 154.4h39.2M111.7 147.1h2.4M116.7 147.1h48.8M121.3 154.4h2.4M126.3 154.4h39.2"/>
<path d="M167.3 146.1v71M281.1 153.4v7.9M282.9 154.4h4.9M293.5 154.4h4.9M300.2 153.4v7.9M34 163h22M35 164.7v32.1M45.3 176.2h1.2M45.6 164.7v8.7M45.6 179.1v8.7M261.6 163h17.9M262.7 164.7v32.9"/>
<path d="M34.8 199.6h1.3M44.6 189.5h11.3M35 202.5v32.1M262.5 200.5h1.2M262.7 203.3v32.9M269.6 218.9h8.1M279.5 211v6.1M281.3 212h6.5M293.5 212h6.5M301.8 211v6.1M303.6 218.9h4M308.4 215.4h-1.8v1.7"/>
<path d="M309.2 215.4h2.4M34 236.3h131.4M261.6 238h16.1M270.6 220.7v6.1M270.6 230.1v6.1M302 220.4h5.6M302 236.4h5.6M303.6 238h4M306.6 239.8v1.7h-1.8M306.6 222.2v1.8M306.6 232.8v1.8"/>
</g>
<g fill="#000" stroke="#000" stroke-width=".21">
<path d="M57.7 34.5l1.7-.3v.6zM165.5 34.2l1.8 .3-1.8 .3zM46.5 53.2l.3 1.8h-.6zM57.7 44.4l1.7-.3v.6zM75.1 44.1l1.8 .3-1.8 .3zM76.9 44.4l1.8-.3v.6zM165.5 44.1l1.8 .3-1.8 .3zM46.2 70.5h.6l-.3 1.7zM57.7 154.4l1.7-.3v.6zM57.7 147.1l1.7-.3v.6zM75.1 154.1l1.8 .3-1.8 .3zM76.9 154.4l1.8-.3v.6z"/>
<path d="M165.5 154.1l1.8 .3-1.8 .3zM165.5 146.8l1.8 .3-1.8 .3zM281.1 154.4l1.8-.3v.6zM298.4 154.1l1.8 .3-1.8 .3zM35 163l.3 1.7h-.6zM45.6 163l.3 1.7h-.6zM262.7 163l.3 1.7h-.6zM45.3 187.8h.6l-.3 1.7zM279.5 212l1.8-.2v.5zM300 211.8l1.8 .2-1.8 .3zM306.3 217.1h.6l-.3 1.8zM34.7 234.6h.6l-.3 1.7z"/>
<path d="M262.4 236.2h.6l-.3 1.8zM270.6 218.9l.3 1.8h-.6zM270.3 236.2h.6l-.3 1.8zM306.6 220.4l.3 1.8h-.6zM306.3 234.6h.6l-.3 1.8zM306.6 238l.3 1.8h-.6z"/>
</g>
<!-- layer: Edge Extensions -->
<path d="M56.7 189.1l1.1 .5M57.7 189.4v1.2" fill="none" stroke="#000" stroke-width=".21"/>
<!-- layer: Leaders -->
<path d="M75.5 163.5l.6 .2-1.2 1.5z" fill="#f00" stroke="#f00" stroke-width=".21"/>
<path d="M89.2 161.1h-12l-1.4 2.5" fill="none" stroke="#f00" stroke-width=".21"/>
<!-- layer: Notes -->
<path d="M58.6 87.2h15M278.9 139.6h15.1M58.6 250.2h15M279 250.2h15" fill="none" stroke="#000" stroke-width=".21"/>
<path d="M251.9 261.6h9.1" fill="none" stroke="#00f" stroke-width=".21"/>
<g fill="#fff" stroke="#fff" stroke-width=".35">
<path d="M399.4 66.2h5.3v37.3h-5.3z"/>
<path d="M399.4 87.5h5.3v16h-5.3z"/>
<path d="M399.4 66.2h5.3v19.8h-5.3z"/>
</g>
<path d="M398.3 64.9h7.9v39.5h-7.9z" fill="#fff"/>
<text font-size="7.1" x="404" y="271.4">1/2</text>
<g font-size="4.3">
<text x="8.6" y="11.7">Duct Unit2-A</text>
<text x="415" y="103.4" transform="rotate(-90 415 103.4)">Duct Unit2-A</text>
</g>
<g font-size="3.8" fill="#00f">
<text x="252" y="265.1">·</text>
<text x="252" y="269.4">·</text>
</g>
<g font-size="3.5">
<text x="397.3" y="103.3" transform="rotate(-90 397.3 103.3)">PROJECT</text>
<text x="408.7" y="103.6" transform="rotate(-90 408.7 103.6)">TITLE</text>
<text x="402.3" y="262.1">SHEET</text>
</g>
<g font-size="3.5" fill="#00f">
<text x="251.9" y="260.9">Note:</text>
<text x="259.7" y="269.4">Welds shall be free of pinholes, porosity, cracks, slag inclusions, and other defects.</text>
<text x="259.8" y="265.1">All welds shall be continuous and 100% watertight.</text>
</g>
<g font-size="2.5">
<text x="287.3" y="9.2">PARTS LIST</text>
<text x="201.1" y="13.1">ITEM</text>
<text x="203.4" y="16.7">2</text>
<text x="217.2" y="13">QTY</text>
<text x="219.2" y="16.7">1</text>
<text x="229" y="17.5">U2ASA (x1) 14 ga Stainless</text>
<text x="243.3" y="13.1">PART NAME</text>
<text x="274.8" y="17.4">----</text>
<text x="303" y="13.1">DESCRIPTION</text>
<text x="351" y="17.5">Stainless Steel AISI 304</text>
<text x="364.9" y="13.1">MATERIAL</text>
<text x="203.4" y="22.1">3</text>
<text x="219.2" y="22.1">1</text>
<text x="229" y="22.8">U2AT (x1) 14 ga Stainless</text>
<text x="274.8" y="22.8">----</text>
<text x="351" y="22.8">Stainless Steel AISI 304</text>
<text x="203.4" y="27.4">4</text>
<text x="219.2" y="27.4">1</text>
<text x="229" y="28.2">U2AB (x1) 14 ga Stainless</text>
<text x="274.8" y="28.2">----</text>
<text x="351" y="28.2">Stainless Steel AISI 304</text>
<text x="107.8" y="35.4">69.069in</text>
<text x="203.4" y="32.8">5</text>
<text x="219.2" y="32.8">1</text>
<text x="229" y="33.6">U2ASB (x1) 14 ga Stainless</text>
<text x="274.8" y="33.6">----</text>
<text x="351" y="33.6">Stainless Steel AISI 304</text>
<text x="203.4" y="38.2">6</text>
<text x="219.2" y="38.2">1</text>
<text x="229" y="39">U2A-Flange (x1) 11 ga Stainless</text>
<text x="274.8" y="38.9">----</text>
<text x="351" y="39">Stainless Steel AISI 304</text>
<text x="62.5" y="45.3">12.125in</text>
<text x="117.4" y="45.3">56.944in</text>
<text x="203.4" y="46.1">7</text>
<text x="219.1" y="46.1">8</text>
<text x="229.1" y="46.8">90955A135</text>
<text x="274.9" y="46.8">Aligning Weld Nut</text>
<text x="351" y="46.9">Stainless Steel AISI 304</text>
<text x="269.6" y="59.9">3</text>
<text x="44.1" y="63.6">12in</text>
<text x="58.7" y="83.8">Top View</text>
<text x="319.5" y="78.1">2</text>
<text x="58.6" y="86.7">Duct Unit2-A</text>
<text x="58.6" y="89.7">Scale = 1:16</text>
<text x="278.6" y="103.4">5</text>
<text x="345.3" y="115.2">6</text>
<text x="278.9" y="136.1">ISO</text>
<text x="278.9" y="139.1">Duct Unit2-A</text>
<text x="279" y="142.1">Scale = Perspective</text>
<text x="310.9" y="141.2">4</text>
<text x="108.9" y="148">69</text>
<text x="111.4" y="149.2">16</text>
<text x="112.3" y="146.8">1</text>
<text x="114.2" y="148">in</text>
<text x="64.2" y="155.3">12 in</text>
<text x="67" y="154.1">1</text>
<text x="118.5" y="155.3">56</text>
<text x="121" y="154.1">15</text>
<text x="123.8" y="155.3">in</text>
<text x="288.2" y="155.3">12in</text>
<text x="66.9" y="156.5">8</text>
<text x="121" y="156.5">16</text>
<text x="42.6" y="177.1">16 in</text>
<text x="45.3" y="175.9">3</text>
<text x="45.3" y="178.3">4</text>
<text x="32.1" y="200.5">46 in</text>
<text x="34.8" y="201.7">4</text>
<text x="34.9" y="199.3">1</text>
<text x="259.7" y="201.4">47 in</text>
<text x="262.4" y="202.5">4</text>
<text x="262.5" y="200.2">1</text>
<text x="288.2" y="212.9">14in</text>
<text x="308.9" y="215.1">15</text>
<text x="308.9" y="217.5">16</text>
<text x="311.7" y="216.3">in</text>
<text x="268.2" y="229.3">12in</text>
<text x="300.9" y="242.4">1in</text>
<text x="58.5" y="246.7">Front View</text>
<text x="58.6" y="249.7">Duct Unit2-A</text>
<text x="279" y="246.7">Right View</text>
<text x="279" y="249.7">Duct Unit2-A</text>
<text x="58.6" y="252.7">Scale = 1:16</text>
<text x="279.1" y="252.7">Scale = 1:16</text>
</g>
<text font-size="2.5" fill="#f00" x="89.9" y="161.7">(x8) 90955A135 - Aligning Weld Nut</text>
<g font-size="2.3">
<text x="396" y="109.8">· All dimensions are in inches</text>
<text x="396" y="140.3">· Coatings/finishes (paint,</text>
<text x="396.4" y="156.4">· Welds per AWS D1.1</text>
<text x="396.4" y="161.5">· Fillet weld size ± 1/16 in</text>
<text x="396.4" y="164.1">· Weld length ± 1/8 in</text>
<text x="396.4" y="166.6">· Distortion: hold overall</text>
<text x="396.4" y="181.3">· Unless noted, ± 0.005 in</text>
<text x="396.4" y="183.9">· Concentricity ± 0.003 in</text>
<text x="396.4" y="186.4">· Flatness/parallelism ± 0.003</text>
<text x="396.4" y="191.6">· Surface finish: 125 µin RMS</text>
</g>
<g font-size="2.2">
<text x="396" y="117.4">· Break all sharp</text>
<text x="396" y="125">· Remove burrs and slag.</text>
<text x="396" y="127.6">· Unless otherwise noted,</text>
<text x="396" y="135.2">· Remove sharp edges &amp;</text>
<text x="393.7" y="250.5">DATE:</text>
<text x="393.7" y="247.2">DRAWN BY:</text>
<text x="409.9" y="250.5">8/7/2026</text>
</g>
<g font-size="2.1">
<text x="393" y="107.2">Standard Dims &amp; Tolerances:</text>
<text x="397.5" y="112.3">[mm], unless otherwise</text>
<text x="397.5" y="114.9">noted.</text>
<text x="397.6" y="119.9">edges .010–.030 in</text>
<text x="397.5" y="122.5">Unless otherwise specified.</text>
<text x="397.5" y="130.1">parts to be delivered</text>
<text x="397.5" y="137.8">burrs.</text>
<text x="397.6" y="132.7">as-fabricated.</text>
<text x="397.6" y="142.9">anodize, powder coat,</text>
<text x="397.5" y="145.4">plating, etc.) per drawing</text>
<text x="397.5" y="148">notes.</text>
<text x="393.4" y="153.8">Weldments</text>
<text x="397.9" y="159">(unless otherwise specified)</text>
<text x="397.9" y="171.7">unless otherwise noted</text>
<text x="398" y="169.2">dimensions to ± 1/16 in</text>
<text x="393.3" y="178.8">Machining (CNC / Manual)</text>
<text x="397.8" y="189">in per 12 in length</text>
<text x="397.9" y="194.1">unless otherwise noted</text>
<text x="393.6" y="200.8">Linear Dimensions</text>
<text x="396.7" y="203.2">· 1 place decimal (X.X) ± 0.1</text>
<text x="396.7" y="208">· 2 place decimal (X.XX) ±</text>
<text x="396.7" y="212.8">· 3 place decimal (X.XXX) ±</text>
<text x="396.7" y="217.6">· Angles ± 0.5°</text>
<text x="409.9" y="247.2">Philip Hull</text>
<text x="393.9" y="255.7">REV</text>
</g>
<g font-size="2">
<text x="398.2" y="205.6">in</text>
<text x="398.2" y="210.4">0.01 in</text>
<text x="398.2" y="215.2">0.005 in</text>
<text x="393.6" y="227.7">of HJM MACHINE. They are not</text>
<text x="394" y="225.2">These drawings are the property</text>
<text x="393.7" y="232.8">without the approval of HJM and</text>
<text x="396.5" y="230.3">to be used for any purpose</text>
<text x="393.9" y="235.3">are to be returned upon request.</text>
</g>
</svg>
